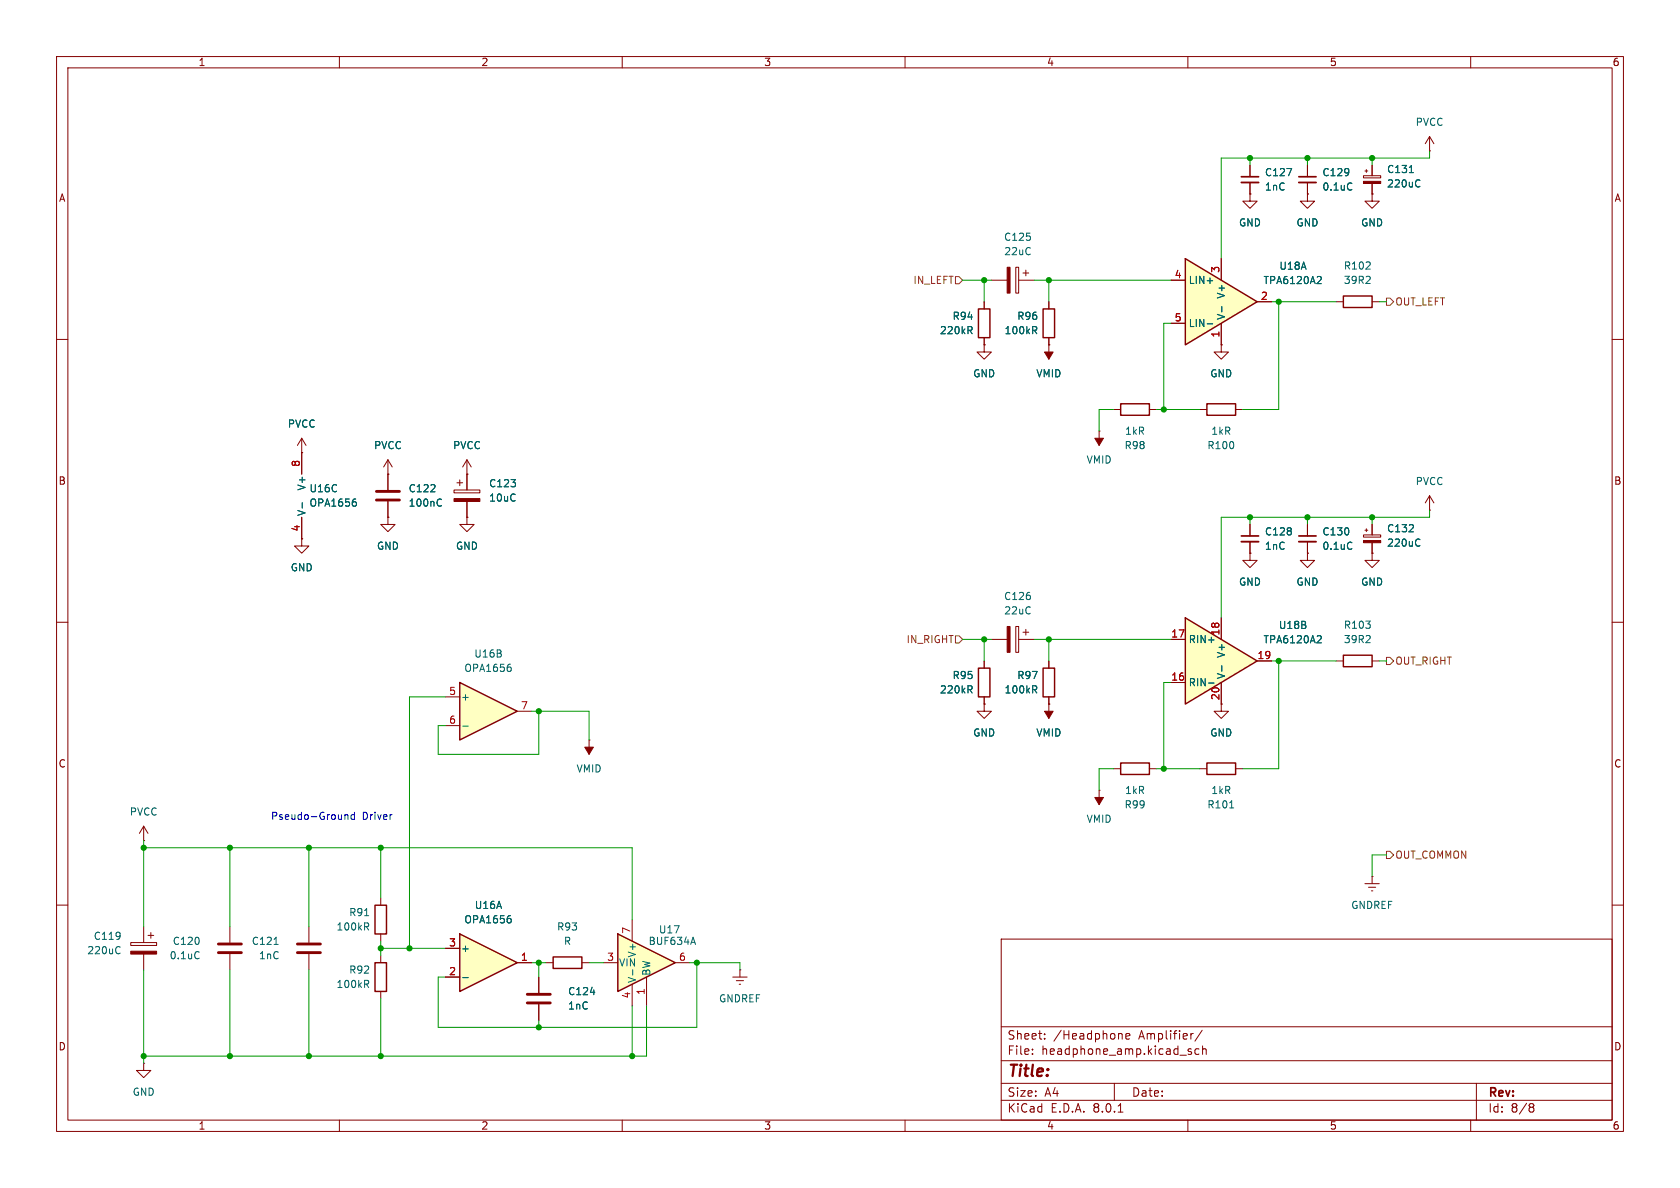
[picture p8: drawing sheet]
<svg xmlns="http://www.w3.org/2000/svg" width="297mm" height="210mm" viewBox="0 0 297 210" stroke-linecap="round" stroke-linejoin="round" font-family="sans-serif">
<g fill="none" stroke="#840000" stroke-width=".18">
<path d="M10 10h277v190h-277zM12 12h273v186h-273zM60 10v2M110 10v2M160 10v2M210 10v2M260 10v2M241 31.1h3.1v.3h-3.1zM241.3 30.2h.5M241.6 30v.5M242.6 29.2v1.9M242.6 32.4v1.9"/>
<path d="M252.7 26.7h.1M252.7 24.1v2.6M252.7 24.1l-.7 1.3M252.7 24.1l.8 1.3M10 60h2M285 60h2M68.6 83.8h.1M68.6 81.3l-.8 1.3M68.6 81.3v2.5M68.6 81.3l.7 1.3M82.5 91.4v1.3h1.3l-1.3 1.3-1.2-1.3h1.2M82.5 91.4h.1"/>
<path d="M231.1 97.8v1.3h1.3l-1.3 1.2-1.2-1.2h1.2M231.1 97.8h.1M231.1 92.7v2M231.1 95.8v2M241 94.6h3.1v.3h-3.1zM241.3 93.7h.5M241.6 93.5v.5M242.6 92.7v1.9M242.6 95.9v1.9M252.7 90.2h.1M252.7 87.6l-.7 1.3M252.7 87.6v2.6"/>
<path d="M252.7 87.6l.8 1.3M10 110h2M175.3 113h2.8M179.6 110.7h.5v4.6h-.5zM180.1 113h2.8M180.8 111.8h1.1M181.4 111.3v1M185.4 116.8v1.3M236.2 116.8h1.3M242.6 116.8h1.2M285 110h2M104.1 130.8h.1"/>
<path d="M104.1 130.8v2.6M174 124.5v1.2h1.3l-1.3 1.3-1.3-1.3h1.3M174 124.5h.1M185.4 123.2v1.3M10 160h2M285 160h2M95.2 172.7v2.8M95.2 177.5v2.8M129.5 172.7h2.6M130.2 173.4h1.2M130.7 174h.2M130.8 171.5h.1"/>
<path d="M130.8 171.5v1.2M177 166h108v32h-108zM60 198v2M110 198v2M160 198v2M177 194.5h108M177 191.5h108M177 187.5h108M177 181.5h108M182.5 186.3v.1M182.5 185.5v.1M184.7 183.6v.1"/>
<path d="M184.7 182.8v.1M197 191.5v3M197.7 196.6h.8M198.2 182.7l.2 .2v.8M199 183.2l.7-.1v-.3l-.5-.1-.2 .2 .1 .7h.6M210 198v2M210.1 185.8l.5 .2 .1 .1-.1 .2-.4 .1M210.1 185.5h.5M210.8 182.7h.2M212 185.5l-.5-.1-.3 .3v.4l.2 .2h.6M212.5 182.1l-1.3 2M212.6 185.5l.2-.1 .4 .1v.9"/>
<path d="M212.6 184.9v1.5M260 198v2M261 191.5v6.5M270.6 195.1h.3l.3 .3-.3 .3M270.6 195.7h.3M270.9 195.7l.2 .2 .1 .4-.3 .3h-.3"/>
</g>
<path d="M229.6 95.8h3.1" fill="none" stroke="#840000" stroke-width=".33"/>
<path d="M229.6 94.7h3.1" fill="none" stroke="#840000" stroke-width=".3"/>
<path d="M249.2 30.5h.7M250.8 31.8l.2 .1M251 32.9l-.2 .2M238.9 95.9l.1 .1M239 97h-.1M250.8 95.3l.2 .1M251 96.4l-.2 .2M182.9 121.9l.4 .6M183 121.2l.3 .3-.1 .3-.2 .1M104.4 175.4h.8" fill="none" stroke="#006464" stroke-width=".18"/>
<g fill="#840000" stroke="#840000" stroke-width=".18">
<path d="M241 95.6h3.1v.3h-3.1z"/>
<path d="M178.1 110.7h.5v4.6h-.5z"/>
<path d="M241 32.1h3.1v.3h-3.1z"/>
<path d="M103.4 132.1h1.5l-.8 1.3z"/>
</g>
<path d="M184.4 118.1h2v5.1h-2zM237.5 115.8h5.1v2.1h-5.1z" fill="none" stroke="#840000" stroke-width=".25"/>
<path d="M93.2 177.3h4.1M93.2 175.8h4.1" fill="none" stroke="#840000" stroke-width=".51"/>
<path d="M81.3 165.1l10.1 5.1-10.1 5.1z" fill="#ffffc2"/>
<path d="M237.5 52.3h5.1v2.1h-5.1zM81.3 165.1l10.1 5.1-10.1 5.1zM97.8 169.2h5.1v2h-5.1z" fill="none" stroke="#840000" stroke-width=".25"/>
<path d="M236.2 53.3h1.3M242.6 53.3h1.2M82.5 83.8h.1M82.5 81.3l-.7 1.3M82.5 81.3v2.5M82.5 81.3l.8 1.3M78.7 172.7h2.6M78.7 167.6h2.6M91.4 170.2h2.6M96.5 170.2h1.3M102.9 170.2h1.2" fill="none" stroke="#840000" stroke-width=".18"/>
<path d="M81.8 172.8h1M90 161.9h.3M90.1 162.4l.3 .2v.3l-.3 .2" fill="none" stroke="#006464" stroke-width=".18"/>
<path d="M109.2 165.1l10.2 5.1-10.2 5.1z" fill="#ffffc2"/>
<path d="M66.3 170.2h2v5.1h-2zM109.2 165.1l10.2 5.1-10.2 5.1z" fill="none" stroke="#840000" stroke-width=".25"/>
<g fill="none" stroke="#840000" stroke-width=".18">
<path d="M231.1 34.3v1.3h1.3l-1.3 1.2-1.2-1.2h1.2M231.1 34.3h.1M231.1 29.2v2M231.1 32.3v2M242.6 34.3v1.3h1.2l-1.2 1.2-1.3-1.2h1.3M242.6 34.3h.1M68.6 83.8v2.8M68.6 88.6v2.8M80.3 86.6h4.5v.5h-4.5zM80.8 85.3h1M81.3 84.8v1.1M82.5 83.8v2.8"/>
<path d="M82.5 88.6v2.8M67.3 168.9v1.3M67.3 175.3v1.2M106.7 170.2h2.5M111.8 162.6v3.8M111.8 174v3.8M114.3 172.7v5.1M119.4 170.2h2.5"/>
</g>
<path d="M238.9 32.4l.1 .1M239 33.5h-.1M77.8 88.2l.3 .1M78.1 89.4l-.3 .1M64.8 174l.4 .6M64.9 173.3l.3 .2-.1 .3-.2 .2M111.9 171.4v1M122.2 166.6h.6M122.5 165.7l.5 1.2" fill="none" stroke="#006464" stroke-width=".18"/>
<path d="M66.5 88.4h4.1M66.5 86.9h4.1" fill="none" stroke="#840000" stroke-width=".51"/>
<path d="M229.6 32.3h3.1" fill="none" stroke="#840000" stroke-width=".33"/>
<path d="M229.6 31.2h3.1" fill="none" stroke="#840000" stroke-width=".3"/>
<path d="M80.3 88.1h4.5v.5h-4.5z" fill="#840000" stroke="#840000" stroke-width=".18"/>
<path d="M81.3 120.7l10.1 5-10.1 5.1z" fill="#ffffc2"/>
<path d="M213.4 71.4h5v2h-5zM81.3 120.7l10.1 5-10.1 5.1z" fill="none" stroke="#840000" stroke-width=".25"/>
<g fill="none" stroke="#840000" stroke-width=".18">
<path d="M53.3 77.5l-.7 1.2M53.3 77.5v2.5M53.3 77.5l.8 1.2M212.1 72.4h1.3M215.9 61v1.2h1.3l-1.3 1.3-1.3-1.3h1.3M215.9 61h.1M218.4 72.4h1.3M53.3 80h.1M53.3 95.3v1.2h1.3l-1.3 1.3-1.2-1.3h1.2M53.3 95.3h.1M68.6 91.4v1.3h1.2l-1.2 1.3-1.3-1.3h1.3M68.6 91.4h.1"/>
<path d="M78.7 123.2h2.6M78.7 128.3h2.6M91.4 125.7h2.6"/>
</g>
<path d="M90 117.4h.3M90.1 117.9l.3 .2v.3l-.3 .3M81.8 128.4h1" fill="none" stroke="#006464" stroke-width=".18"/>
<path d="M209.5 45.7l12.7 7.6-12.7 7.7z" fill="#ffffc2"/>
<path d="M173 54.6h2v5.1h-2zM184.4 54.6h2v5.1h-2zM209.5 45.7l12.7 7.6-12.7 7.7zM198.1 71.4h5.1v2h-5.1zM198.1 134.9h5.1v2h-5.1zM213.4 134.9h5v2h-5zM66.3 160h2v5.1h-2z" fill="none" stroke="#840000" stroke-width=".25"/>
<g fill="none" stroke="#840000" stroke-width=".18">
<path d="M221 34.3v1.3h1.2l-1.2 1.2-1.3-1.2h1.3M221 34.3h.1M174 53.3v1.3M174 59.7v1.3M175.3 49.5h2.8M179.6 47.2h.5v4.6h-.5zM180.1 49.5h2.8M180.8 48.3h1.1M181.4 47.8v1M185.4 53.3v1.3M185.4 59.7v3.8M207 49.5h2.5"/>
<path d="M207 57.2h2.5M215.9 45.7v3.8M215.9 57.2v3.8M222.2 53.3h2.6M174 61v1.2h1.3l-1.3 1.3-1.3-1.3h1.3M174 61h.1M185.4 61h.1M194.3 76.2h.1M194.3 76.2v2.5M196.8 72.4h1.3M203.2 72.4h1.3M53.3 80v3.8"/>
<path d="M53.3 91.4v3.9M185.4 124.5h.1M185.4 124.5v2.5M194.3 139.7h.1M194.3 139.7v2.5M196.8 135.9h1.3M203.2 135.9h1.3M212.1 135.9h1.3M215.9 124.5v1.2h1.3l-1.3 1.3-1.3-1.3h1.3M215.9 124.5h.1M218.4 135.9h1.3M25.4 148.6h.1"/>
<path d="M25.4 146.1v2.5M25.4 146.1l-.8 1.2M25.4 146.1l.8 1.2M67.3 158.8v1.2M23.1 166.6h4.6v.5h-4.6zM25.4 163.8v2.8M25.4 168.7v2.8M26.2 165.4h1M26.7 164.8v1.1M40.6 163.8v2.8M40.6 168.7v2.8M54.6 163.8v2.8"/>
<path d="M54.6 168.7v2.8M67.3 165.1v1.3M25.4 188v1.2h1.3l-1.3 1.3-1.3-1.3h1.3M25.4 188h.1"/>
</g>
<g fill="none" stroke="#006464" stroke-width=".18">
<path d="M171.4 58.4l.5 .6M171.6 57.7l.3 .3-.1 .3-.2 .1M182.9 58.4l.4 .6M183 57.7l.3 .3-.1 .3-.2 .1M213.4 57.2h1M216 54.2v1M233 48.9h.5l.1 .3-.8 .9h.8M53.4 88.9v.9M62.6 88.2h.3M62.8 88.7l.2 .2v.3l-.2 .3M217.4 142.8h.7M21 167.3l.2 .2"/>
<path d="M21.2 168.5l-.2 .1M35.1 168.3h.1M35.2 169.4h-.1M48.5 166.9h.7M64.5 161.9h.7M64.8 163.8l.4 .6M64.9 163.1l.3 .3-.1 .3-.2 .1"/>
</g>
<path d="M38.6 168.4h4.1M38.6 166.9h4.1M52.6 168.4h4M52.6 166.9h4" fill="none" stroke="#840000" stroke-width=".51"/>
<g fill="#840000" stroke="#840000" stroke-width=".18">
<path d="M23.1 168.1h4.6v.6h-4.6z"/>
<path d="M193.5 77.5h1.6l-.8 1.2z"/>
<path d="M184.7 125.7h1.5l-.8 1.3z"/>
<path d="M184.7 62.2h1.5l-.8 1.3z"/>
<path d="M193.5 141h1.6l-.8 1.2z"/>
<path d="M178.1 47.2h.5v4.6h-.5z"/>
</g>
<path d="M209.5 109.2l12.7 7.6-12.7 7.7z" fill="#ffffc2"/>
<path d="M173 118.1h2v5.1h-2zM209.5 109.2l12.7 7.6-12.7 7.7z" fill="none" stroke="#840000" stroke-width=".25"/>
<g fill="none" stroke="#840000" stroke-width=".18">
<path d="M221 34.3h.1M221 29.2v2M221 32.3v2M231.1 34.3h.1M231.1 29.2v2M231.1 32.3v2M242.6 34.3h.1M242.6 29.2v1.9M242.6 32.4v1.9M174 53.3v1.3M174 59.7v1.3M185.4 53.3v1.3"/>
<path d="M185.4 59.7v1.3M207 49.5h2.5M207 57.2h2.5M215.9 45.7v3.8M215.9 57.2v3.8M222.2 53.3h2.6M174 61h.1M185.4 61h.1M215.9 61h.1M53.3 80h.1M53.3 95.3h.1M53.3 80v3.8"/>
<path d="M53.3 91.4v3.9M68.6 83.8h.1M68.6 91.4h.1M68.6 83.8v2.8M68.6 88.6v2.8M82.5 91.4h.1M82.5 83.8h.1M82.5 83.8v2.8M82.5 88.6v2.8M221 97.8v1.3h1.2l-1.2 1.2-1.3-1.2h1.3M221 97.8h.1M221 92.7v2"/>
<path d="M221 95.8v2M231.1 97.8h.1M231.1 92.7v2M231.1 95.8v2M242.6 97.8v1.3h1.2l-1.2 1.2-1.3-1.2h1.3M242.6 97.8h.1M242.6 92.7v1.9M242.6 95.9v1.9M174 116.8v1.3M185.4 116.8v1.3M207 113h2.5M215.9 109.2v3.8"/>
<path d="M222.2 116.8h2.6M174 124.5h.1M174 123.2v1.3M185.4 124.5h.1M185.4 123.2v1.3M207 120.7h2.5M215.9 124.5h.1M215.9 120.7v3.8M241.3 156.2h2.5M241.9 156.8h1.3M242.4 157.5h.3M242.6 154.9h.1"/>
<path d="M242.6 154.9v1.3M78.7 172.7h2.6M78.7 167.6h2.6M91.4 170.2h2.6M95.2 172.7v2.8M95.2 177.5v2.8"/>
</g>
<g fill="none" stroke="#006464" stroke-width=".18">
<path d="M227.5 29.8h.8l-.5 1.3M238.9 32.4l.1 .1M239 33.5h-.1M249.2 30.5h.7M250.8 31.8l.2 .1M251 32.9l-.2 .2M171.4 58.4l.5 .6M171.6 57.7l.3 .3-.1 .3-.2 .1M182.9 58.4l.4 .6M183 57.7l.3 .3-.1 .3-.2 .1M213.4 57.2h1M216 54.2v1"/>
<path d="M233 48.9h.5l.1 .3-.8 .9h.8M53.4 88.9v.9M62.6 88.2h.3M62.8 88.7l.2 .2v.3l-.2 .3M77.8 88.2l.3 .1M78.1 89.4l-.3 .1M238.9 95.9l.1 .1M239 97h-.1M250.8 95.3l.2 .1M251 96.4l-.2 .2M216 117.7v1M233 112.4h.5l.1 .3-.8 .9h.8"/>
<path d="M171.4 121.9l.5 .6M171.6 121.2l.3 .3-.1 .3-.2 .1M182.9 121.9l.4 .6M183 121.2l.3 .3-.1 .3-.2 .1M213.7 120.7h.9M81.8 172.8h1M90 161.9h.3M90.1 162.4l.3 .2v.3l-.3 .2M104.4 175.4h.8"/>
</g>
<path d="M219.5 32.3h3M219.5 95.8h3" fill="none" stroke="#840000" stroke-width=".33"/>
<path d="M219.5 31.2h3M219.5 94.7h3" fill="none" stroke="#840000" stroke-width=".3"/>
<path d="M168.9 48.9h.6l.7 .6-.7 .7h-.6zM245.1 52.7h.6l.7 .6-.7 .7h-.6zM168.9 112.4h.6l.7 .6-.7 .7h-.6zM245.1 116.2h.6l.7 .6-.7 .7h-.6zM245.1 150.5h.6l.7 .6-.7 .7h-.6z" fill="none" stroke="#725600" stroke-width=".18"/>
<path d="M61 144v.9M61 144.1l.2-.1 .3 .1v.8M62.7 144.1l-.4-.1-.2 .3 .1 .5h.5M62.7 143.6v1.3" fill="none" stroke="#0000c2" stroke-width=".18"/>
<g fill="none" stroke="#009600" stroke-width=".18">
<path d="M221 27.9v1.3M231.1 27.9v1.3M242.6 27.9v1.3M252.7 26.7v1.2h-36.8v17.8M170.2 49.5h5.1M174 49.5v3.8M182.9 49.5h24.1M185.4 49.5v3.8M207 57.2h-1.3v15.2M224.8 53.3h11.4M226.1 53.3v19.1h-6.4M243.8 53.3h1.3"/>
<path d="M196.8 72.4h-2.5v3.8M204.5 72.4h7.6M221 91.4v1.3M231.1 91.4v1.3M242.6 91.4v1.3M252.7 90.2v1.2h-36.8v17.8M170.2 113h5.1M174 113v3.8M182.9 113h24.1M185.4 113v3.8M224.8 116.8h11.4M226.1 116.8v19.1h-6.4"/>
<path d="M243.8 116.8h1.3M78.7 123.2h-6.3v44.4M94 125.7h10.1v5.1M95.2 125.7v7.7h-17.7v-5.1h1.2M196.8 135.9h-2.5v3.8M204.5 135.9h7.6M207 120.7h-1.3v15.2M25.4 149.9h86.4v12.7M25.4 148.6v15.2M40.6 149.9v13.9M54.6 149.9v13.9M67.3 149.9v8.9"/>
<path d="M245.1 151.1h-2.5v3.8M25.4 171.5v16.5M40.6 171.5v15.2M54.6 171.5v15.2M67.3 167.6h11.4M67.3 166.4v2.5M67.3 176.5v10.2M94 170.2h2.5M95.2 170.2v2.5M104.1 170.2h2.6M111.8 177.8v8.9M114.3 177.8v8.9h-88.9"/>
<path d="M121.9 170.2h8.9v1.3M123.2 170.2v11.4h-45.7v-8.9h1.2M95.2 180.3v1.3"/>
</g>
<g fill="#009600" stroke="#009600" stroke-width=".18">
<circle cx="95.2" cy="181.6" r=".46"/>
<circle cx="72.4" cy="167.6" r=".46"/>
<circle cx="111.8" cy="186.7" r=".46"/>
<circle cx="231.1" cy="91.4" r=".46"/>
<circle cx="221" cy="91.4" r=".46"/>
<circle cx="205.7" cy="72.4" r=".46"/>
<circle cx="185.4" cy="49.5" r=".46"/>
<circle cx="174" cy="49.5" r=".46"/>
<circle cx="221" cy="27.9" r=".46"/>
<circle cx="231.1" cy="27.9" r=".46"/>
<circle cx="242.6" cy="91.4" r=".46"/>
<circle cx="242.6" cy="27.9" r=".46"/>
<circle cx="226.1" cy="53.3" r=".46"/>
<circle cx="67.3" cy="186.7" r=".46"/>
<circle cx="67.3" cy="167.6" r=".46"/>
<circle cx="40.6" cy="186.7" r=".46"/>
<circle cx="54.6" cy="186.7" r=".46"/>
<circle cx="67.3" cy="149.9" r=".46"/>
<circle cx="25.4" cy="186.7" r=".46"/>
<circle cx="40.6" cy="149.9" r=".46"/>
<circle cx="25.4" cy="149.9" r=".46"/>
<circle cx="54.6" cy="149.9" r=".46"/>
<circle cx="205.7" cy="135.9" r=".46"/>
<circle cx="226.1" cy="116.8" r=".46"/>
<circle cx="185.4" cy="113" r=".46"/>
<circle cx="174" cy="113" r=".46"/>
<circle cx="95.2" cy="170.2" r=".46"/>
<circle cx="123.2" cy="170.2" r=".46"/>
<circle cx="95.2" cy="125.7" r=".46"/>
</g>
<text font-size="2.8" fill="#840000" x="178" y="190.9">Title:</text>
<g font-size="2.1" fill="#840000">
<text x="178" y="184">Sheet:</text>
<text x="186.2" y="184">/Headphone</text>
<text x="201.4" y="184">Amplifier/</text>
<text x="178" y="186.7">File:</text>
<text x="184.1" y="186.7">headphone_amp.kicad_sch</text>
<text x="178" y="196.9">KiCad</text>
<text x="178" y="194.1">Size:</text>
<text x="184.7" y="194.1">A4</text>
<text x="185.7" y="196.9">E.D.A.</text>
<text x="193.3" y="196.9">8.0.1</text>
<text x="200" y="194.1">Date:</text>
<text x="263" y="194.3">Rev:</text>
<text x="263" y="196.9">Id:</text>
<text x="267.1" y="196.9">8/8</text>
</g>
<g font-size="1.8" fill="#840000">
<text x="35" y="11.9">1</text>
<text x="85" y="11.9">2</text>
<text x="135" y="11.9">3</text>
<text x="185" y="11.9">4</text>
<text x="235" y="11.9">5</text>
<text x="285" y="11.9">6</text>
<text x="10.3" y="35.9">A</text>
<text x="285.3" y="35.9">A</text>
<text x="10.3" y="85.9">B</text>
<text x="285.3" y="85.9">B</text>
<text x="10.3" y="135.9">C</text>
<text x="285.3" y="135.9">C</text>
<text x="10.3" y="185.9">D</text>
<text x="285.3" y="185.9">D</text>
<text x="35" y="199.9">1</text>
<text x="85" y="199.9">2</text>
<text x="135" y="199.9">3</text>
<text x="185" y="199.9">4</text>
<text x="235" y="199.9">5</text>
<text x="285" y="199.9">6</text>
</g>
<g font-size="1.8" fill="#006464">
<text x="250.2" y="22.5">PVCC</text>
<text x="223.5" y="31.3">C127</text>
<text x="223.5" y="33.9">1nC</text>
<text x="233.7" y="31.3">C129</text>
<text x="233.7" y="33.9">0.1uC</text>
<text x="245.1" y="30.8">C131</text>
<text x="245.1" y="33.3">220uC</text>
<text x="218.9" y="40.2">GND</text>
<text x="229.1" y="40.2">GND</text>
<text x="240.5" y="40.2">GND</text>
<text x="177.4" y="42.8">C125</text>
<text x="177.4" y="45.3">22uC</text>
<text x="226.1" y="47.9">U18A</text>
<text x="237.5" y="47.9">R102</text>
<text x="210.1" y="50.4">LIN+</text>
<text x="216.8" y="52.9" transform="rotate(-90 216.8 52.9)">V+</text>
<text x="223.3" y="50.4">TPA6120A2</text>
<text x="237.5" y="50.4">39R2</text>
<text x="166.1" y="59.3">220kR</text>
<text x="168.3" y="56.7">R94</text>
<text x="177.5" y="59.3">100kR</text>
<text x="179.7" y="56.7">R96</text>
<text x="210.1" y="58">LIN-</text>
<text x="216.8" y="56.6" transform="rotate(-90 216.8 56.6)">V-</text>
<text x="172" y="66.9">GND</text>
<text x="183.1" y="66.9">VMID</text>
<text x="213.9" y="66.9">GND</text>
<text x="50.8" y="75.8">PVCC</text>
<text x="198.8" y="77.1">1kR</text>
<text x="214" y="77.1">1kR</text>
<text x="66" y="79.6">PVCC</text>
<text x="80" y="79.6">PVCC</text>
<text x="192" y="82.1">VMID</text>
<text x="198.7" y="79.6">R98</text>
<text x="213.3" y="79.6">R100</text>
<text x="54.2" y="86.8" transform="rotate(-90 54.2 86.8)">V+</text>
<text x="54.6" y="87.2">U16C</text>
<text x="54.6" y="89.8">OPA1656</text>
<text x="72.1" y="87.2">C122</text>
<text x="72.1" y="89.8">100nC</text>
<text x="86.4" y="86.3">C123</text>
<text x="86.4" y="88.9">10uC</text>
<text x="250.2" y="86">PVCC</text>
<text x="54.2" y="91.3" transform="rotate(-90 54.2 91.3)">V-</text>
<text x="223.5" y="94.8">C128</text>
<text x="233.7" y="94.8">C130</text>
<text x="245.1" y="94.3">C132</text>
<text x="51.3" y="101.2">GND</text>
<text x="66.5" y="97.4">GND</text>
<text x="80.5" y="97.4">GND</text>
<text x="223.5" y="97.4">1nC</text>
<text x="233.7" y="97.4">0.1uC</text>
<text x="245.1" y="96.8">220uC</text>
<text x="177.4" y="106.3">C126</text>
<text x="218.9" y="103.7">GND</text>
<text x="229.1" y="103.7">GND</text>
<text x="240.5" y="103.7">GND</text>
<text x="177.4" y="108.8">22uC</text>
<text x="210.1" y="113.9">RIN+</text>
<text x="223.3" y="113.9">TPA6120A2</text>
<text x="226" y="111.4">U18B</text>
<text x="237.5" y="111.4">R103</text>
<text x="237.5" y="113.9">39R2</text>
<text x="82" y="119">OPA1656</text>
<text x="83.7" y="116.4">U16B</text>
<text x="216.8" y="116.4" transform="rotate(-90 216.8 116.4)">V+</text>
<text x="81.4" y="124.1">+</text>
<text x="166.1" y="122.8">220kR</text>
<text x="168.3" y="120.2">R95</text>
<text x="177.5" y="122.8">100kR</text>
<text x="179.7" y="120.2">R97</text>
<text x="210.1" y="121.5">RIN-</text>
<text x="216.8" y="120.1" transform="rotate(-90 216.8 120.1)">V-</text>
<text x="172" y="130.4">GND</text>
<text x="183.1" y="130.4">VMID</text>
<text x="213.9" y="130.4">GND</text>
<text x="101.8" y="136.8">VMID</text>
<text x="198.7" y="143.1">R99</text>
<text x="198.8" y="140.6">1kR</text>
<text x="213.3" y="143.1">R101</text>
<text x="214" y="140.6">1kR</text>
<text x="22.8" y="144.4">PVCC</text>
<text x="192" y="145.6">VMID</text>
<text x="83.8" y="160.9">U16A</text>
<text x="238.8" y="160.9">GNDREF</text>
<text x="16.5" y="166.3">C119</text>
<text x="30.4" y="167.2">C120</text>
<text x="44.4" y="167.2">C121</text>
<text x="59.4" y="164.7">100kR</text>
<text x="61.6" y="162.2">R91</text>
<text x="82" y="163.4">OPA1656</text>
<text x="98.4" y="164.7">R93</text>
<text x="99.6" y="167.2">R</text>
<text x="114.6" y="167.2">BUF634A</text>
<text x="116.4" y="165.2">U17</text>
<text x="15.3" y="168.9">220uC</text>
<text x="29.9" y="169.8">0.1uC</text>
<text x="45.7" y="169.8">1nC</text>
<text x="61.6" y="172.3">R92</text>
<text x="81.4" y="168.5">+</text>
<text x="109.3" y="171">VIN</text>
<text x="112.6" y="173.9" transform="rotate(-90 112.6 173.9)">V-</text>
<text x="112.6" y="169.4" transform="rotate(-90 112.6 169.4)">V+</text>
<text x="115.2" y="172.6" transform="rotate(-90 115.2 172.6)">BW</text>
<text x="59.4" y="174.9">100kR</text>
<text x="100.3" y="176.1">C124</text>
<text x="100.3" y="178.7">1nC</text>
<text x="127" y="177.4">GNDREF</text>
<text x="23.4" y="193.9">GND</text>
</g>
<g font-size="1.8" fill="#725600">
<text x="161.4" y="50.4">IN_LEFT</text>
<text x="246.6" y="54.2">OUT_LEFT</text>
<text x="160.2" y="113.9">IN_RIGHT</text>
<text x="246.6" y="117.7">OUT_RIGHT</text>
<text x="246.6" y="152">OUT_COMMON</text>
</g>
<g font-size="1.8" fill="#a90000">
<text x="207.6" y="49.3">4</text>
<text x="215.6" y="48.3" transform="rotate(-90 215.6 48.3)">3</text>
<text x="222.8" y="53.1">2</text>
<text x="207.6" y="56.9">5</text>
<text x="215.6" y="59.8" transform="rotate(-90 215.6 59.8)">1</text>
<text x="53.1" y="82.6" transform="rotate(-90 53.1 82.6)">8</text>
<text x="53.1" y="94.1" transform="rotate(-90 53.1 94.1)">4</text>
<text x="207" y="112.8">17</text>
<text x="215.6" y="112.4" transform="rotate(-90 215.6 112.4)">18</text>
<text x="222.2" y="116.6">19</text>
<text x="79.3" y="122.9">5</text>
<text x="92" y="125.5">7</text>
<text x="207" y="120.4">16</text>
<text x="215.6" y="123.9" transform="rotate(-90 215.6 123.9)">20</text>
<text x="79.3" y="128">6</text>
<text x="79.3" y="167.4">3</text>
<text x="111.5" y="165.2" transform="rotate(-90 111.5 165.2)">7</text>
<text x="79.3" y="172.5">2</text>
<text x="92" y="169.9">1</text>
<text x="107.2" y="169.9">3</text>
<text x="119.9" y="169.9">6</text>
<text x="111.5" y="176.6" transform="rotate(-90 111.5 176.6)">4</text>
<text x="114" y="176" transform="rotate(-90 114 176)">1</text>
</g>
<g font-size="1.8" fill="#0000c2">
<text x="47.8" y="145.1">Pseudo-Ground</text>
<text x="64" y="145.1">Driver</text>
</g>
</svg>
